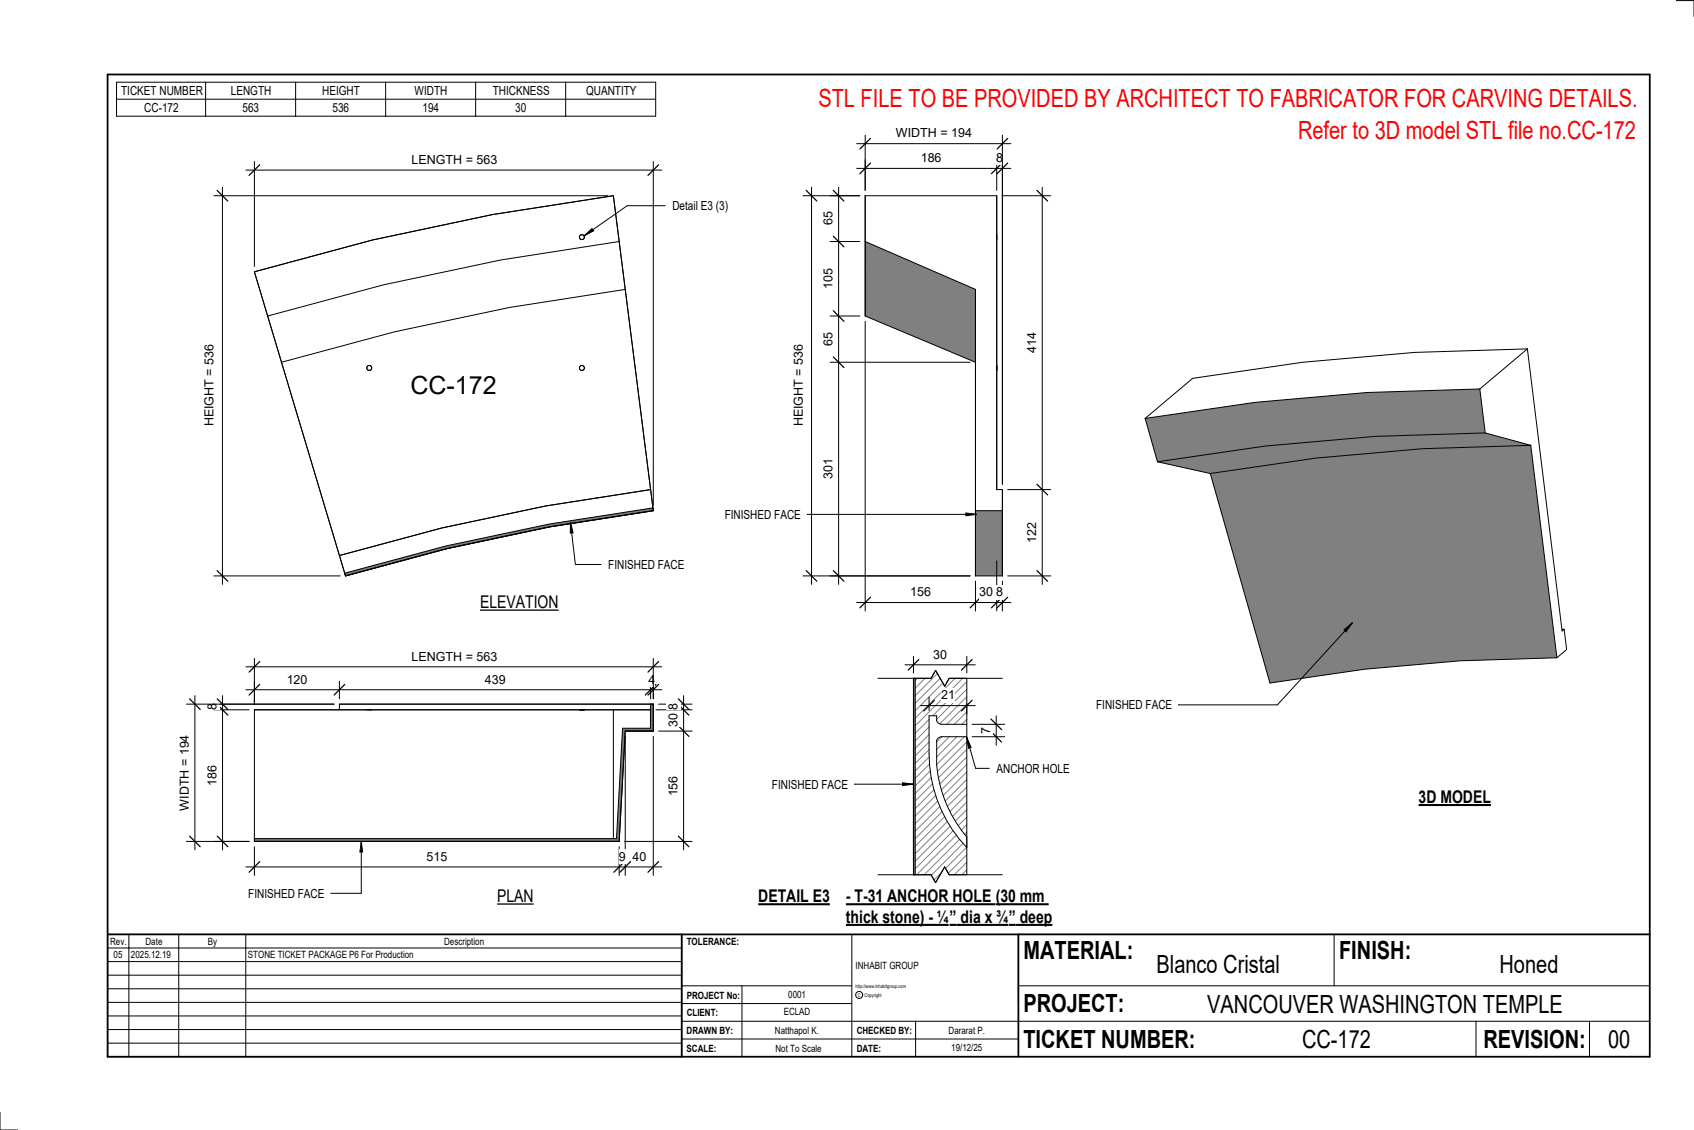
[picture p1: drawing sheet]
<svg xmlns="http://www.w3.org/2000/svg" width="914mm" height="610mm" viewBox="0 0 914 610" stroke-linecap="round" stroke-linejoin="round" font-family="sans-serif">
<g fill="#808080">
<path d="M653 255l57-8 58-5 58-2 14 115-52 1-51 5-51 7z"/>
<path d="M625 249l58-8 59-6 60-1 24 6-58 2-58 5-57 8z"/>
<path d="M618 226l60-9 60-5 61-2 3 24-60 1-59 6-58 8z"/>
</g>
<g fill="none" stroke="#000" stroke-width=".54">
<path d="M824 188l-60 2-61 5-59 9-26 22M824 188l-25 22M824 188l19 152 1-1M799 210l-61 2-60 5-60 9M799 210l3 24M618 226l7 23M802 234l24 6M802 234l-60 1-59 6-58 8M625 249l28 6M653 255l33 113 51-7 51-5 52-1M826 240l-58 2-58 5-57 8M826 240l14 115"/>
<path d="M844 339l-1 1M844 339l2 11-6 5"/>
</g>
<g fill="#808080">
<path d="M467 130l60 26v39l-60-25z"/>
<path d="M527 276h14v35h-14z"/>
</g>
<g fill="none" stroke="#000" stroke-width=".54">
<path d="M467 106v64M467 106v24M467 106h71M538 106v41M538 106v158h3M467 130l60 26M467 130v40M538 127v2M527 156v39l-60-25M527 156v155M538 197v3M541 264v47"/>
<path d="M541 276v35M541 276h-14v35M541 264v12M527 311h14"/>
</g>
<path d="M186 309l55-15 55-11 56-9 1 2-56 8-56 12-54 15z" fill="#7c7c7c"/>
<g fill="none" stroke="#000" stroke-width=".54">
<path d="M144 170l63-16 63-14 64-10 4 26-63 10-62 13-61 16zM351 264l-56 9-56 12-56 15M352 274l-56 9-55 11-55 15M353 276l-22-170-65 10-65 13-64 18 50 164M353 276l-56 8-56 12-54 15"/>
<circle cx="314" cy="128" r="1.3"/>
<circle cx="199" cy="198" r="1.3"/>
<circle cx="314" cy="198" r="1.3"/>
</g>
<path d="M137 452h196l3-59h15v-13h2v14h-15l-4 60h-197z" fill="#7c7c7c"/>
<g fill="none" stroke="#000" stroke-width=".54">
<path d="M183 380h168M183 380h170M183 380v3M351 380h2M351 380v13h-15l-3 59h-196M353 380v14h-15M137 383h194M137 383v71M137 383h61M198 383h3M201 383h150h-20M313 383h2z"/>
<path d="M331 383v69M338 394l-4 60M137 454h194M137 454h197M144 454h190"/>
</g>
<path d="M494 366v106h9l2 4 5-8 2 4h10v-15a73 73 0 0 1-20-50v-21h4v3l2 2h14v-25h-10l-2 4-5-8-2 4zM506 398v1a67 67 0 0 0 4 32 69 69 0 0 0 12 21v-55h-14z" fill="#fff"/>
<path d="M493 366h1v106h-1z" fill="#7c7c7c"/>
<g fill="none" stroke="#808080" stroke-width=".54">
<path d="M495 366l-1 1M499 366l-5 5M506 363l-12 12M507 366l-13 13M509 368l-15 15M516 366l-22 21M520 366l-26 26M522 368l-19 18M522 372l-16 16M522 376l-15 15M522 380l-11 11M502 388l-8 8"/>
<path d="M502 392l-8 8M502 396l-8 8M508 397l-2 3M512 397l-6 7M517 397l-11 11M521 397l-15 15M522 384l-7 7M522 388l-3 3M502 400l-8 8M502 404l-8 8M502 408l-8 8M502 412l-8 8"/>
<path d="M502 416l-8 8M503 419l-9 9M522 400l-16 16M522 404l-15 16M522 408l-15 15M522 412l-14 14M522 416l-13 13M503 423l-9 9M504 426l-10 10M505 429l-11 11M506 432l-12 12M507 435l-13 13"/>
<path d="M509 438l-15 14M522 421l-12 11M522 425l-11 10M522 429l-9 9M522 433l-8 7M522 437l-6 6M510 441l-16 15M511 443l-17 18M513 446l-19 19M514 448l-20 21M516 451l-21 21M518 453l-19 19"/>
<path d="M520 455l-17 17M522 457l-12 12M522 441l-5 4M522 445l-3 3M522 449l-1 1M508 471l-4 4M522 461l-10 10M522 465l-7 7M522 469l-3 3"/>
</g>
<path d="M462 91h84M467 86v17M538 86v17M541 86v175M493 366h10l2-4 5 8 2-4h10v106h-10l-2-4-5 8-2-4h-10zM494 366v106M522 391h-14l-2-2v-3h-4a112 112 0 0 0 4 45 73 73 0 0 0 16 26M522 397h-14l-2 2a67 67 0 0 0 6 37 69 69 0 0 0 10 16" fill="none" stroke="#000" stroke-width=".54"/>
<path d="M470 88l-6 6M541 88l-6 6M544 88l-6 6" fill="none" stroke="#000" stroke-width=".67"/>
<g fill="#fff">
<path d="M497 81h11v8h-11z"/>
<path d="M538 81h3v8h-3z"/>
</g>
<path d="M462 78h84M467 73v30M541 73v188" fill="none" stroke="#000" stroke-width=".54"/>
<path d="M470 75l-6 5M544 75l-6 5" fill="none" stroke="#000" stroke-width=".67"/>
<path d="M484 68h41v8h-41z" fill="#fff"/>
<path d="M448 106h16M453 101v214M448 130h16M448 170h16M448 195h76M448 311h76" fill="none" stroke="#000" stroke-width=".54"/>
<path d="M450 103l6 5M450 127l6 6M450 168l6 5M450 193l6 5M450 308l6 6" fill="none" stroke="#000" stroke-width=".67"/>
<g fill="#fff">
<path d="M443 248h8v11h-8z"/>
<path d="M443 179h8v8h-8z"/>
<path d="M443 145h8v11h-8z"/>
<path d="M443 114h8v8h-8z"/>
</g>
<path d="M433 106h31M438 101v214M433 311h91" fill="none" stroke="#000" stroke-width=".54"/>
<path d="M435 103l6 5M435 308l6 6" fill="none" stroke="#000" stroke-width=".67"/>
<path d="M427 186h8v44h-8z" fill="#fff"/>
<path d="M467 173v157M527 314v16M538 303v27M541 314v16M462 325h84" fill="none" stroke="#000" stroke-width=".54"/>
<path d="M470 322l-6 6M529 322l-5 6M541 322l-6 6M544 322l-6 6" fill="none" stroke="#000" stroke-width=".67"/>
<g fill="#fff">
<path d="M491 316h11v7h-11z"/>
<path d="M529 316h7v7h-7z"/>
<path d="M538 316h3v7h-3z"/>
</g>
<path d="M541 106h26M563 101v214M544 264h23M544 311h23" fill="none" stroke="#000" stroke-width=".54"/>
<path d="M560 103l5 5M560 261l5 6M560 308l5 6" fill="none" stroke="#000" stroke-width=".67"/>
<g fill="#fff">
<path d="M553 282h8v11h-8z"/>
<path d="M553 179h8v11h-8z"/>
</g>
<path d="M133 92h224M137 87v57M353 87v186" fill="none" stroke="#000" stroke-width=".54"/>
<path d="M140 89l-6 6M356 89l-6 6" fill="none" stroke="#000" stroke-width=".67"/>
<path d="M222 82h46v8h-46z" fill="#fff"/>
<path d="M115 106h213M120 101v214M115 311h69" fill="none" stroke="#000" stroke-width=".54"/>
<path d="M117 103l6 5M117 308l6 6" fill="none" stroke="#000" stroke-width=".67"/>
<path d="M109 186h8v44h-8z" fill="#fff"/>
<path d="M315 127l5-4v2z" fill="#000"/>
<path d="M359 111h-20l-24 16M315 127l5-4v2z" fill="none" stroke="#000" stroke-width=".54"/>
<g fill="#fff">
<path d="M363 107h30v8h-30z"/>
<path d="M222 201h46v15h-46z"/>
</g>
<path d="M133 372h224M137 368v12M183 368v9M351 368v9M353 368v9" fill="none" stroke="#000" stroke-width=".54"/>
<path d="M140 369l-6 6M186 369l-6 6M354 369l-6 6M356 369l-6 6" fill="none" stroke="#000" stroke-width=".67"/>
<g fill="#fff">
<path d="M155 363h11v7h-11z"/>
<path d="M262 363h11v7h-11z"/>
<path d="M350 363h4v7h-4z"/>
</g>
<path d="M133 360h224M137 355v25M353 355v22" fill="none" stroke="#000" stroke-width=".54"/>
<path d="M140 357l-6 6M356 357l-6 6" fill="none" stroke="#000" stroke-width=".67"/>
<path d="M222 350h46v8h-46z" fill="#fff"/>
<path d="M116 380h64M120 375v84M116 383h18M116 454h18" fill="none" stroke="#000" stroke-width=".54"/>
<path d="M117 377l6 6M117 380l6 6M117 451l6 6" fill="none" stroke="#000" stroke-width=".67"/>
<g fill="#fff">
<path d="M111 380h7v3h-7z"/>
<path d="M111 413h7v11h-7z"/>
</g>
<path d="M356 380h18M369 375v84M354 383h20M356 394h18M337 454h37" fill="none" stroke="#000" stroke-width=".54"/>
<path d="M366 377l6 6M366 392l6 5M366 380l6 6M366 451l6 6" fill="none" stroke="#000" stroke-width=".67"/>
<g fill="#fff">
<path d="M360 380h7v3h-7z"/>
<path d="M360 385h7v7h-7z"/>
<path d="M360 419h7v11h-7z"/>
</g>
<path d="M101 380h79M105 375v84M101 454h33" fill="none" stroke="#000" stroke-width=".54"/>
<path d="M102 377l6 6M102 451l6 6" fill="none" stroke="#000" stroke-width=".67"/>
<path d="M96 396h7v41h-7z" fill="#fff"/>
<path d="M338 397v75M353 397v75M137 457v15M334 457v15M133 468h224" fill="none" stroke="#000" stroke-width=".54"/>
<path d="M140 465l-6 6M337 465l-6 6M340 465l-5 6M356 465l-6 6" fill="none" stroke="#000" stroke-width=".67"/>
<g fill="#fff">
<path d="M230 458h11v8h-11z"/>
<path d="M334 458h4v8h-4z"/>
<path d="M341 458h8v8h-8z"/>
</g>
<path d="M474 366h29l2-4 5 8 2-4h29M461 423h32M487 422l6 1-6 1zM474 472h29l2 4 5-8 2 4h29" fill="none" stroke="#000" stroke-width=".54"/>
<path d="M487 422l6 1-6 1z" fill="#000"/>
<g fill="#fff">
<path d="M417 419h40v8h-40z"/>
<path d="M409 478h39v11h-39z"/>
</g>
<path d="M409 488h39" fill="none" stroke="#000" stroke-width="1.1" stroke-linecap="butt"/>
<g fill="#fff">
<path d="M457 478h80v11h-80z"/>
<path d="M537 478h29v11h-29z"/>
<path d="M457 489h56v11h-56z"/>
<path d="M513 489h3v11h-3z"/>
<path d="M516 489h28v11h-28z"/>
<path d="M544 489h4v11h-4z"/>
<path d="M548 489h20v11h-20z"/>
</g>
<path d="M457 488h80M457 499h55M513 499h31M537 488h29M544 499h24" fill="none" stroke="#000" stroke-width="1.1" stroke-linecap="butt"/>
<path d="M525 397h17M525 391h17M538 386v16" fill="none" stroke="#000" stroke-width=".54"/>
<path d="M535 395l6 5M535 388l6 6" fill="none" stroke="#000" stroke-width=".67"/>
<path d="M528 392h8v4h-8z" fill="#fff"/>
<path d="M502 376v7M522 379v6M497 381h29" fill="none" stroke="#000" stroke-width=".54"/>
<path d="M504 378l-5 6M525 378l-6 6" fill="none" stroke="#000" stroke-width=".67"/>
<path d="M508 371h7v8h-7z" fill="#fff"/>
<path d="M522 398l2 5-1 1z" fill="#000"/>
<path d="M522 398l2 5-1 1zM522 398l5 17h7" fill="none" stroke="#000" stroke-width=".54"/>
<path d="M538 411h39v7h-39z" fill="#fff"/>
<path d="M488 359h38M493 354v9M522 354v9" fill="none" stroke="#000" stroke-width=".54"/>
<path d="M496 356l-6 6M525 356l-6 6" fill="none" stroke="#000" stroke-width=".67"/>
<path d="M504 349h7v8h-7z" fill="#fff"/>
<g fill="none" stroke="#000" stroke-width=".54">
<path d="M905 0h9v9M460 504v66M720 504v28M891 504h-341v37M368 532h92M401 532v38M550 532h341M368 551h523M368 541h92M494 551v19M797 551v19M858 551v19"/>
<path d="M368 561h182M0 600v10h10"/>
<circle cx="464" cy="537" r="1.9"/>
</g>
<path d="M58 40h833v530h-833zM58 504h833M368 504v66M550 504v66" fill="none" stroke="#000" stroke-width=".96"/>
<g fill="#fff">
<path d="M652 534h192v15h-192z"/>
<path d="M513 562h17v6h-17z"/>
<path d="M425 533h10v6h-10z"/>
<path d="M423 543h15v6h-15z"/>
<path d="M418 553h24v6h-24z"/>
<path d="M624 513h68v15h-68z"/>
<path d="M809 513h33v15h-33z"/>
<path d="M512 553h20v6h-20z"/>
<path d="M703 553h37v15h-37z"/>
<path d="M442 45h443v16h-443z"/>
<path d="M868 553h12v15h-12z"/>
<path d="M61 512h5v6h-5z"/>
<path d="M701 63h184v15h-184z"/>
<path d="M259 320h43v10h-43z"/>
</g>
<path d="M259 329h43" fill="none" stroke="#000" stroke-width=".69" stroke-linecap="butt"/>
<path d="M268 478h20v11h-20z" fill="#fff"/>
<path d="M268 488h20" fill="none" stroke="#000" stroke-width=".69" stroke-linecap="butt"/>
<g fill="none" stroke="#000" stroke-width=".54">
<path d="M63 44h291v19h-291zM63 54h291M111 44v19M160 44v19M208 44v19M257 44v19M305 44v19M58 504h310v66h-310zM58 519h310M58 511h310M70 504v66M96 504v66"/>
<path d="M133 504v66M58 533h310M58 526h310M58 555h310M58 548h310M58 541h310M58 563h310"/>
</g>
<path d="M766 424h39v12h-39z" fill="#fff"/>
<path d="M766 434h39" fill="none" stroke="#000" stroke-width="1.1" stroke-linecap="butt"/>
<path d="M436 277h91M521 277h6l-6 1z" fill="none" stroke="#000" stroke-width=".54"/>
<path d="M521 277h6l-6 1z" fill="#000"/>
<path d="M391 274h41v7h-41z" fill="#fff"/>
<path d="M725 340l5-4-3 5zM730 336l-40 44h-54" fill="none" stroke="#000" stroke-width=".54"/>
<path d="M725 340l5-4-3 5z" fill="#000"/>
<path d="M592 377h40v7h-40z" fill="#fff"/>
<path d="M195 454l1 6h-2z" fill="#000"/>
<path d="M195 454l1 6h-2zM195 454v28h-16" fill="none" stroke="#000" stroke-width=".54"/>
<path d="M134 478h41v8h-41z" fill="#fff"/>
<path d="M308 282l1 5-1 1z" fill="#000"/>
<path d="M308 282l1 5-1 1zM308 282l3 23h13" fill="none" stroke="#000" stroke-width=".54"/>
<path d="M328 301h41v7h-41z" fill="#fff"/>
<g font-size="13.5" fill="#f00">
<text x="442" y="58">STL FILE TO BE PROVIDED BY ARCHITECT TO FABRICATOR FOR CARVING DETAILS.</text>
<text x="701" y="75">Refer to 3D model STL file no.CC-172</text>
</g>
<g font-size="13.5">
<text x="222" y="213">CC-172</text>
<text x="552" y="517">MATERIAL:</text>
<text x="723" y="517">FINISH:</text>
<text x="624" y="525">Blanco Cristal</text>
<text x="809" y="525">Honed</text>
<text x="552" y="546">PROJECT:</text>
<text x="652" y="546">VANCOUVER WASHINGTON TEMPLE</text>
<text x="552" y="565">TICKET NUMBER:</text>
<text x="703" y="565">CC-172</text>
<text x="801" y="565">REVISION:</text>
<text x="868" y="565">00</text>
</g>
<g font-size="9.4">
<text x="259" y="328">ELEVATION</text>
<text x="766" y="433">3D MODEL</text>
<text x="268" y="487">PLAN</text>
<text x="409" y="487">DETAIL E3</text>
<text x="457" y="487">- T-31 ANCHOR HOLE</text>
<text x="537" y="487">(30 mm</text>
<text x="457" y="498">thick stone) - ¼</text>
<text x="513" y="498">”</text>
<text x="519" y="498">dia x ¾</text>
<text x="544" y="498">”</text>
<text x="550" y="498">deep</text>
</g>
<g font-size="6.7">
<text x="65" y="51">TICKET NUMBER</text>
<text x="125" y="51">LENGTH</text>
<text x="174" y="51">HEIGHT</text>
<text x="224" y="51">WIDTH</text>
<text x="266" y="51">THICKNESS</text>
<text x="316" y="51">QUANTITY</text>
<text x="78" y="60">CC-172</text>
<text x="131" y="60">563</text>
<text x="179" y="60">536</text>
<text x="228" y="60">194</text>
<text x="278" y="60">30</text>
<text x="484" y="74">WIDTH = 194</text>
<text x="222" y="88">LENGTH = 563</text>
<text x="497" y="87">186</text>
<text x="538" y="87">8</text>
<text x="363" y="113">Detail E3 (3)</text>
<text x="449" y="122" transform="rotate(-90 449 122)">65</text>
<text x="449" y="156" transform="rotate(-90 449 156)">105</text>
<text x="449" y="187" transform="rotate(-90 449 187)">65</text>
<text x="559" y="190" transform="rotate(-90 559 190)">414</text>
<text x="115" y="230" transform="rotate(-90 115 230)">HEIGHT = 536</text>
<text x="433" y="230" transform="rotate(-90 433 230)">HEIGHT = 536</text>
<text x="449" y="259" transform="rotate(-90 449 259)">301</text>
<text x="391" y="280">FINISHED FACE</text>
<text x="559" y="293" transform="rotate(-90 559 293)">122</text>
<text x="328" y="307">FINISHED FACE</text>
<text x="491" y="322">156</text>
<text x="529" y="322">30</text>
<text x="538" y="322">8</text>
<text x="222" y="356">LENGTH = 563</text>
<text x="504" y="355">30</text>
<text x="155" y="369">120</text>
<text x="262" y="369">439</text>
<text x="350" y="369">4</text>
<text x="508" y="377">21</text>
<text x="117" y="383" transform="rotate(-90 117 383)">8</text>
<text x="366" y="383" transform="rotate(-90 366 383)">8</text>
<text x="592" y="383">FINISHED FACE</text>
<text x="366" y="392" transform="rotate(-90 366 392)">30</text>
<text x="534" y="396" transform="rotate(-90 534 396)">7</text>
<text x="538" y="417">ANCHOR HOLE</text>
<text x="117" y="424" transform="rotate(-90 117 424)">186</text>
<text x="417" y="425">FINISHED FACE</text>
<text x="366" y="430" transform="rotate(-90 366 430)">156</text>
<text x="102" y="437" transform="rotate(-90 102 437)">WIDTH = 194</text>
<text x="230" y="464">515</text>
<text x="334" y="464">9</text>
<text x="341" y="464">40</text>
<text x="134" y="484">FINISHED FACE</text>
</g>
<g font-size="5.4">
<text x="59" y="510">Rev.</text>
<text x="79" y="510">Date</text>
<text x="112" y="510">By</text>
<text x="240" y="510">Description</text>
<text x="371" y="510">TOLERANCE:</text>
<text x="61" y="517">05</text>
<text x="71" y="517">2025.12.19</text>
<text x="134" y="517">STONE TICKET PACKAGE P6 For Production</text>
<text x="462" y="523">INHABIT GROUP</text>
<text x="371" y="539">PROJECT No:</text>
<text x="425" y="538">0001</text>
<text x="371" y="548">CLIENT:</text>
<text x="423" y="548">ECLAD</text>
<text x="371" y="558">DRAWN BY:</text>
<text x="418" y="558">Natthapol K.</text>
<text x="462" y="558">CHECKED BY:</text>
<text x="512" y="558">Dararat P.</text>
<text x="371" y="567">SCALE:</text>
<text x="419" y="567">Not To Scale</text>
<text x="462" y="567">DATE:</text>
<text x="513" y="567">19/12/25</text>
</g>
<g font-size="2.7">
<text x="462" y="533">http://www.inhabitgroup.com</text>
<text x="463" y="538">C</text>
<text x="467" y="538">Copyright</text>
</g>
</svg>
